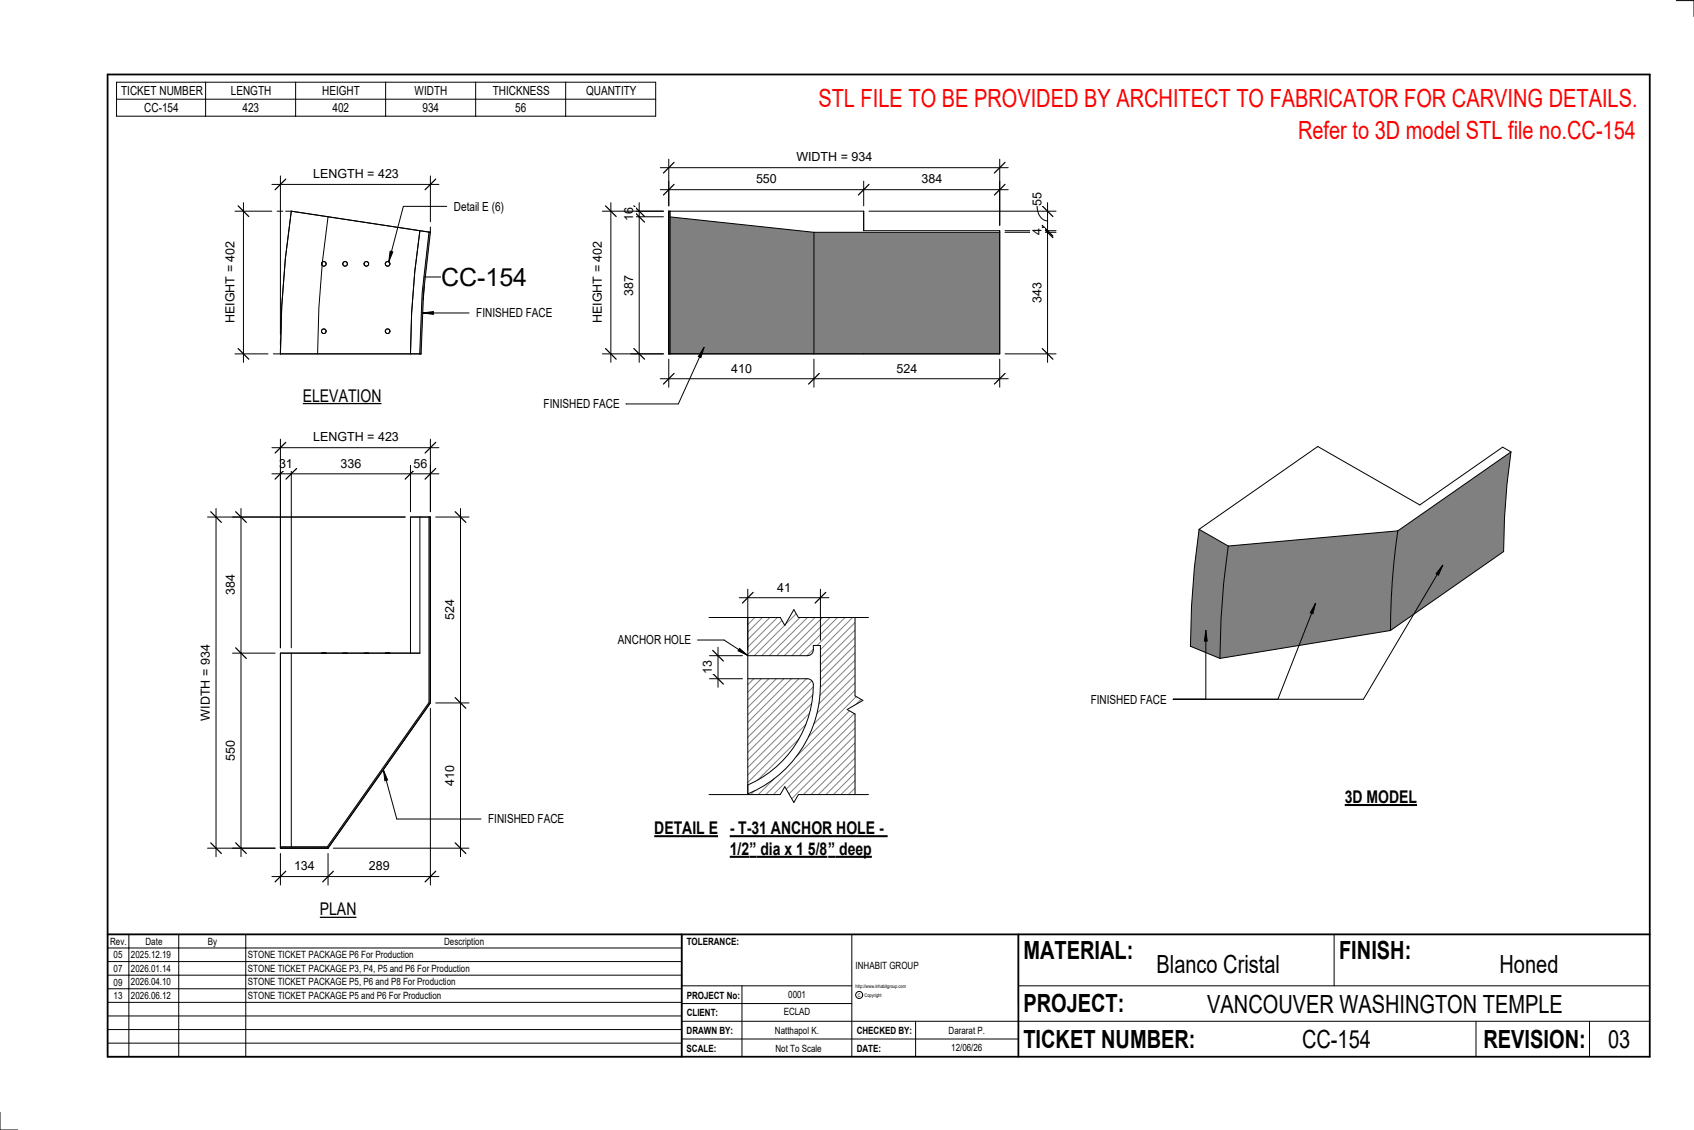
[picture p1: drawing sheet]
<svg xmlns="http://www.w3.org/2000/svg" width="914mm" height="610mm" viewBox="0 0 914 610" stroke-linecap="round" stroke-linejoin="round" font-family="sans-serif">
<g fill="#808080">
<path d="M663 295l92-9-3 27-1 27-92 15a424 424 0 0 1 4-60z"/>
<path d="M647 286l16 9-2 19-2 21v20l-16-6v-22l2-21z"/>
<path d="M755 286l61-42-3 17-1 18v19l-61 42 1-27z"/>
</g>
<path d="M816 244l-3 17-1 18v19l-61 42M816 244l-5-3-45 31-55-31-64 45M816 244l-61 42M647 286l-2 20-2 21v22M647 286l16 9M663 295l-2 19-2 21v20M755 286l-92 9M755 286l-3 27-1 27M643 349h.1M643 349l16 6M751 340l-92 15" fill="none" stroke="#000" stroke-width=".54"/>
<g fill="#808080">
<path d="M362 117l77 8v66h-77z"/>
<path d="M439 125h101v66h-101z"/>
</g>
<path d="M361 114h1v77h-1z" fill="#7c7c7c"/>
<path d="M361 117v74M361 114v77M361 114h105v10h74M362 117l77 8M362 114v77M439 125v66h-78M439 125h101M540 124v67M540 125v66M540 124v1M361 191h179" fill="none" stroke="#000" stroke-width=".54"/>
<path d="M232 125l-3 33-2 33 1-33z" fill="#7c7c7c"/>
<g fill="none" stroke="#000" stroke-width=".54">
<path d="M150 114h3M154 114h3M157 114l-3 25-2 26-1 26M157 114l75 11M227 124l-3 23-2 22v22M232 125l-3 33-2 33 1-33zM232 125l-55-8-3 24-2 25-1 25h56h-79M232 122v3M229 154l-1 8M151 183v3M151 188v3"/>
<circle cx="175" cy="142" r="1.2"/>
<circle cx="186" cy="142" r="1.2"/>
<circle cx="198" cy="142" r="1.2"/>
<circle cx="209" cy="142" r="1.2"/>
<circle cx="175" cy="179" r="1.2"/>
<circle cx="209" cy="179" r="1.2"/>
</g>
<path d="M232 279v100l-55 79h-26v-1h26l55-78z" fill="#7c7c7c"/>
<g fill="none" stroke="#000" stroke-width=".54">
<path d="M222 279h5v73M222 279v73h5M222 279h10M227 279h5M232 279v100l-55 78h-26M232 279v100M151 352h6v105M151 352v106M151 352h76M174 352h2M185 352h3M197 352h2"/>
<path d="M208 352h2M232 379l-55 79M151 458h6M151 458h26M171 458h6"/>
</g>
<path d="M404 328v26h33l2-2v-4h4a122 122 0 0 1-2 36 63 63 0 0 1-37 44v5h62v-105zM404 366v57a58 58 0 0 0 35-55l-2-1-1-1z" fill="#fff"/>
<g fill="none" stroke="#808080" stroke-width=".54">
<path d="M404 328v1M409 328l-5 5M413 328l-9 9M417 328l-13 13M421 328l-17 17M425 328l-21 21M429 328l-25 25M433 328l-26 26M437 328l-26 26M441 328l-26 26M445 328l-26 26M449 328l-26 26"/>
<path d="M453 328l-26 26M457 328l-26 26M461 328l-20 20M465 328l-22 22M466 332l-23 23M466 336l-23 23M466 340l-23 23M439 350l-3 4M466 344l-23 23M466 348l-23 23M466 352l-23 23M466 356l-24 24"/>
<path d="M466 360l-25 25M407 366l-3 3M411 366l-7 7M415 366l-11 12M419 366l-15 16M423 366l-19 20M427 366l-23 24M431 366l-27 28M435 366l-31 32M438 380l-34 34M438 367l-34 35M439 375l-35 35"/>
<path d="M439 371l-35 35M466 364l-27 27M466 368l-30 30M466 372l-36 36M466 376l-57 57M431 399l-22 22M435 391l-31 31M437 385l-33 33M466 380l-53 53M466 384l-49 49M466 388l-45 45M466 392l-41 41"/>
<path d="M466 397l-37 36M466 401l-33 32M466 405l-29 28M466 409l-25 24M466 413l-21 20M466 417l-17 16M407 427l-3 3M418 420l-13 13M466 421l-13 12M466 425l-8 8M466 429l-4 4M466 433h.1"/>
</g>
<path d="M361 194v15M439 194v15M540 194v15M356 204h188M404 328h62v105h-62zM404 354h33l2-2v-4h4a122 122 0 0 1-2 36 63 63 0 0 1-37 44M404 366h32l1 1 2 1a58 58 0 0 1-35 55" fill="none" stroke="#000" stroke-width=".54"/>
<path d="M364 201l-6 6M442 201l-6 6M543 201l-6 6" fill="none" stroke="#000" stroke-width=".67"/>
<g fill="#fff">
<path d="M395 195h11v7h-11z"/>
<path d="M484 195h11v7h-11z"/>
</g>
<path d="M340 114h18M340 117h18M345 109v86M340 191h18" fill="none" stroke="#000" stroke-width=".54"/>
<path d="M342 111l6 6M342 114l6 6M342 188l6 6" fill="none" stroke="#000" stroke-width=".67"/>
<g fill="#fff">
<path d="M336 148h7v11h-7z"/>
<path d="M336 112h7v7h-7z"/>
</g>
<path d="M325 114h33M330 109v86M325 191h33" fill="none" stroke="#000" stroke-width=".54"/>
<path d="M327 111l6 6M327 188l6 6" fill="none" stroke="#000" stroke-width=".67"/>
<path d="M319 130h7v44h-7z" fill="#fff"/>
<path d="M361 98v13M466 98v13M540 98v24M356 102h188" fill="none" stroke="#000" stroke-width=".54"/>
<path d="M364 99l-6 6M469 99l-6 6M543 99l-6 6" fill="none" stroke="#000" stroke-width=".67"/>
<g fill="#fff">
<path d="M408 93h11v8h-11z"/>
<path d="M497 93h11v8h-11z"/>
</g>
<path d="M469 114h101M560 111a7 7 0 0 0 5 8M565 109v86M543 124h27M543 125h27M543 191h27" fill="none" stroke="#000" stroke-width=".54"/>
<path d="M563 111l5 6M563 122l5 5M563 122l5 6M563 188l5 6" fill="none" stroke="#000" stroke-width=".67"/>
<g fill="#fff">
<path d="M556 153h8v11h-8z"/>
<path d="M556 123h8v4h-8z"/>
<path d="M556 104h8v7h-8z"/>
</g>
<path d="M356 90h188M361 86v25M540 86v36" fill="none" stroke="#000" stroke-width=".54"/>
<path d="M364 88l-6 5M543 88l-6 5" fill="none" stroke="#000" stroke-width=".67"/>
<path d="M430 81h41v8h-41z" fill="#fff"/>
<path d="M147 99h90M151 95v85M232 95v25" fill="none" stroke="#000" stroke-width=".54"/>
<path d="M154 97l-6 5M235 97l-6 5" fill="none" stroke="#000" stroke-width=".67"/>
<path d="M169 90h46v8h-46z" fill="#fff"/>
<path d="M127 114h20M131 109v86M127 191h18" fill="none" stroke="#000" stroke-width=".54"/>
<path d="M129 111l5 6M129 188l5 6" fill="none" stroke="#000" stroke-width=".67"/>
<path d="M121 130h7v44h-7z" fill="#fff"/>
<path d="M229 149h9" fill="none" stroke="#000" stroke-width=".54"/>
<path d="M238 142h47v15h-47z" fill="#fff"/>
<path d="M211 136h1l-2 5z" fill="#000"/>
<path d="M241 111h-23l-8 30M211 136h1l-2 5z" fill="none" stroke="#000" stroke-width=".54"/>
<path d="M245 108h27v7h-27z" fill="#fff"/>
<path d="M125 279h94M130 274v188M125 352h23M125 458h23" fill="none" stroke="#000" stroke-width=".54"/>
<path d="M127 276l6 6M127 349l6 6M127 455l6 5" fill="none" stroke="#000" stroke-width=".67"/>
<g fill="#fff">
<path d="M121 310h7v11h-7z"/>
<path d="M121 399h7v11h-7z"/>
</g>
<path d="M235 279h18M249 274v188M235 379h18M180 458h73" fill="none" stroke="#000" stroke-width=".54"/>
<path d="M246 276l5 6M246 376l5 6M246 455l5 5" fill="none" stroke="#000" stroke-width=".67"/>
<g fill="#fff">
<path d="M239 324h8v11h-8z"/>
<path d="M239 413h8v11h-8z"/>
</g>
<path d="M147 256h90M151 251v98M157 251v98M222 251v25M232 251v25" fill="none" stroke="#000" stroke-width=".54"/>
<path d="M154 253l-6 5M160 253l-6 5M224 253l-5 5M235 253l-6 5" fill="none" stroke="#000" stroke-width=".67"/>
<g fill="#fff">
<path d="M151 246h7v8h-7z"/>
<path d="M184 246h11v8h-11z"/>
<path d="M223 246h8v8h-8z"/>
</g>
<path d="M151 237v112M232 237v39M147 242h90" fill="none" stroke="#000" stroke-width=".54"/>
<path d="M154 239l-6 5M235 239l-6 5" fill="none" stroke="#000" stroke-width=".67"/>
<path d="M169 232h46v8h-46z" fill="#fff"/>
<path d="M232 382v95M147 473h90M151 460v17M177 460v17" fill="none" stroke="#000" stroke-width=".54"/>
<path d="M154 470l-6 6M180 470l-6 6M235 470l-6 6" fill="none" stroke="#000" stroke-width=".67"/>
<g fill="#fff">
<path d="M159 463h11v8h-11z"/>
<path d="M199 463h11v8h-11z"/>
</g>
<path d="M112 279h107M117 274v188M112 458h36" fill="none" stroke="#000" stroke-width=".54"/>
<path d="M114 276l5 6M114 455l5 5" fill="none" stroke="#000" stroke-width=".67"/>
<g fill="#fff">
<path d="M107 348h8v41h-8z"/>
<path d="M462 328h6v105h-6v-48l-5-2 9-5-4-3z"/>
</g>
<path d="M462 328v47l4 3-9 5 5 2v48M377 345h14l13 9M399 350l5 4-6-3z" fill="none" stroke="#000" stroke-width=".54"/>
<path d="M399 350l5 4-6-3z" fill="#000"/>
<g fill="#fff">
<path d="M334 342h39v7h-39z"/>
<path d="M353 441h35v11h-35z"/>
</g>
<path d="M353 451h35" fill="none" stroke="#000" stroke-width="1.1" stroke-linecap="butt"/>
<path d="M383 327h86v6h-38l-2-4-5 8-3-4h-38z" fill="#fff"/>
<path d="M383 333h38l3 4 5-8 2 4h38" fill="none" stroke="#000" stroke-width=".54"/>
<path d="M383 429h38l3-5 5 9 2-4h38v6h-86z" fill="#fff"/>
<path d="M383 429h38l3-5 5 9 2-4h38" fill="none" stroke="#000" stroke-width=".54"/>
<g fill="#fff">
<path d="M394 441h85v11h-85z"/>
<path d="M394 452h11v11h-11z"/>
<path d="M405 452h3v11h-3z"/>
<path d="M408 452h39v11h-39z"/>
<path d="M447 452h4v11h-4z"/>
<path d="M451 452h20v11h-20z"/>
</g>
<path d="M394 451h85M394 462h53M447 462h24" fill="none" stroke="#000" stroke-width="1.1" stroke-linecap="butt"/>
<path d="M383 354h18M388 349v22M383 366h18" fill="none" stroke="#000" stroke-width=".54"/>
<path d="M385 351l5 6M385 363l5 6" fill="none" stroke="#000" stroke-width=".67"/>
<path d="M378 356h8v8h-8z" fill="#fff"/>
<path d="M404 318v33M443 318v27M399 322h48" fill="none" stroke="#000" stroke-width=".54"/>
<path d="M407 320l-6 5M446 320l-6 5" fill="none" stroke="#000" stroke-width=".67"/>
<path d="M420 313h7v8h-7z" fill="#fff"/>
<g fill="none" stroke="#000" stroke-width=".54">
<path d="M905 0h9v9M460 504v66M720 504v28M891 504h-341v37M368 532h92M401 532v38M550 532h341M368 551h523M368 541h92M494 551v19M797 551v19M858 551v19"/>
<path d="M368 561h182M0 600v10h10"/>
<circle cx="464" cy="537" r="1.9"/>
</g>
<path d="M58 40h833v530h-833zM58 504h833M368 504v66M550 504v66" fill="none" stroke="#000" stroke-width=".96"/>
<g fill="#fff">
<path d="M652 534h192v15h-192z"/>
<path d="M513 562h17v6h-17z"/>
<path d="M425 533h10v6h-10z"/>
<path d="M423 543h15v6h-15z"/>
<path d="M418 553h24v6h-24z"/>
<path d="M624 513h68v15h-68z"/>
<path d="M809 513h33v15h-33z"/>
<path d="M512 553h20v6h-20z"/>
<path d="M703 553h37v15h-37z"/>
<path d="M442 45h443v16h-443z"/>
<path d="M868 553h12v15h-12z"/>
<path d="M61 512h5v6h-5z"/>
<path d="M61 520h5v6h-5z"/>
<path d="M61 527h5v6h-5z"/>
<path d="M61 534h5v6h-5z"/>
</g>
<path d="M58 504h310v66h-310zM58 519h310M58 511h310M70 504v66M96 504v66M133 504v66M58 533h310M58 526h310M58 555h310M58 548h310M58 541h310M58 563h310" fill="none" stroke="#000" stroke-width=".54"/>
<g fill="#fff">
<path d="M701 63h184v15h-184z"/>
<path d="M163 208h43v11h-43z"/>
</g>
<path d="M163 218h43" fill="none" stroke="#000" stroke-width=".69" stroke-linecap="butt"/>
<path d="M173 485h20v11h-20z" fill="#fff"/>
<path d="M173 495h19" fill="none" stroke="#000" stroke-width=".69" stroke-linecap="butt"/>
<path d="M726 424h39v12h-39z" fill="#fff"/>
<path d="M726 434h39" fill="none" stroke="#000" stroke-width="1.1" stroke-linecap="butt"/>
<path d="M63 44h291v19h-291zM63 54h291M111 44v19M160 44v19M208 44v19M257 44v19M305 44v19M228 169l6-1v2zM228 169h25" fill="none" stroke="#000" stroke-width=".54"/>
<path d="M228 169l6-1v2z" fill="#000"/>
<path d="M257 165h41v8h-41z" fill="#fff"/>
<path d="M380 187l-2 6-1-1zM380 187l-14 31h-28" fill="none" stroke="#000" stroke-width=".54"/>
<path d="M380 187l-2 6-1-1z" fill="#000"/>
<path d="M293 214h41v8h-41z" fill="#fff"/>
<path d="M207 415l2 6h-1z" fill="#000"/>
<path d="M207 415l2 6h-1zM207 415l7 27h46" fill="none" stroke="#000" stroke-width=".54"/>
<path d="M264 438h40v8h-40z" fill="#fff"/>
<path d="M779 305l-3 5h-1zM779 305l-43 72h-103M710 325l-1 6h-2zM710 325l-20 52M651 340l1 6h-2zM651 340v37" fill="none" stroke="#000" stroke-width=".54"/>
<path d="M779 305l-3 5h-1zM710 325l-1 6h-2zM651 340l1 6h-2z" fill="#000"/>
<path d="M589 374h40v7h-40z" fill="#fff"/>
<g font-size="13.5" fill="#f00">
<text x="442" y="58">STL FILE TO BE PROVIDED BY ARCHITECT TO FABRICATOR FOR CARVING DETAILS.</text>
<text x="701" y="75">Refer to 3D model STL file no.CC-154</text>
</g>
<g font-size="13.5">
<text x="238" y="154">CC-154</text>
<text x="552" y="517">MATERIAL:</text>
<text x="723" y="517">FINISH:</text>
<text x="624" y="525">Blanco Cristal</text>
<text x="809" y="525">Honed</text>
<text x="552" y="546">PROJECT:</text>
<text x="652" y="546">VANCOUVER WASHINGTON TEMPLE</text>
<text x="552" y="565">TICKET NUMBER:</text>
<text x="703" y="565">CC-154</text>
<text x="801" y="565">REVISION:</text>
<text x="868" y="565">03</text>
</g>
<g font-size="9.4">
<text x="163" y="217">ELEVATION</text>
<text x="726" y="433">3D MODEL</text>
<text x="353" y="450">DETAIL E</text>
<text x="394" y="450">- T-31 ANCHOR HOLE -</text>
<text x="394" y="461">1/2</text>
<text x="405" y="461">”</text>
<text x="410" y="461">dia x 1 5/8</text>
<text x="447" y="461">”</text>
<text x="453" y="461">deep</text>
<text x="173" y="494">PLAN</text>
</g>
<g font-size="6.7">
<text x="65" y="51">TICKET NUMBER</text>
<text x="125" y="51">LENGTH</text>
<text x="174" y="51">HEIGHT</text>
<text x="224" y="51">WIDTH</text>
<text x="266" y="51">THICKNESS</text>
<text x="316" y="51">QUANTITY</text>
<text x="78" y="60">CC-154</text>
<text x="131" y="60">423</text>
<text x="179" y="60">402</text>
<text x="228" y="60">934</text>
<text x="278" y="60">56</text>
<text x="430" y="87">WIDTH = 934</text>
<text x="169" y="96">LENGTH = 423</text>
<text x="408" y="99">550</text>
<text x="497" y="99">384</text>
<text x="245" y="114">Detail E (6)</text>
<text x="562" y="111" transform="rotate(-90 562 111)">55</text>
<text x="342" y="119" transform="rotate(-90 342 119)">16</text>
<text x="562" y="127" transform="rotate(-90 562 127)">4</text>
<text x="342" y="159" transform="rotate(-90 342 159)">387</text>
<text x="562" y="164" transform="rotate(-90 562 164)">343</text>
<text x="257" y="171">FINISHED FACE</text>
<text x="127" y="174" transform="rotate(-90 127 174)">HEIGHT = 402</text>
<text x="325" y="174" transform="rotate(-90 325 174)">HEIGHT = 402</text>
<text x="395" y="201">410</text>
<text x="484" y="201">524</text>
<text x="293" y="220">FINISHED FACE</text>
<text x="169" y="238">LENGTH = 423</text>
<text x="151" y="252">31</text>
<text x="184" y="252">336</text>
<text x="223" y="252">56</text>
<text x="127" y="321" transform="rotate(-90 127 321)">384</text>
<text x="420" y="319">41</text>
<text x="245" y="335" transform="rotate(-90 245 335)">524</text>
<text x="334" y="348">ANCHOR HOLE</text>
<text x="384" y="364" transform="rotate(-90 384 364)">13</text>
<text x="589" y="380">FINISHED FACE</text>
<text x="113" y="389" transform="rotate(-90 113 389)">WIDTH = 934</text>
<text x="127" y="410" transform="rotate(-90 127 410)">550</text>
<text x="245" y="424" transform="rotate(-90 245 424)">410</text>
<text x="264" y="444">FINISHED FACE</text>
<text x="159" y="470">134</text>
<text x="199" y="470">289</text>
</g>
<g font-size="5.4">
<text x="59" y="510">Rev.</text>
<text x="79" y="510">Date</text>
<text x="112" y="510">By</text>
<text x="240" y="510">Description</text>
<text x="371" y="510">TOLERANCE:</text>
<text x="61" y="517">05</text>
<text x="71" y="517">2025.12.19</text>
<text x="134" y="517">STONE TICKET PACKAGE P6 For Production</text>
<text x="61" y="525">07</text>
<text x="71" y="524">2026.01.14</text>
<text x="134" y="524">STONE TICKET PACKAGE P3, P4, P5 and P6 For Production</text>
<text x="462" y="523">INHABIT GROUP</text>
<text x="61" y="532">09</text>
<text x="71" y="532">2026.04.10</text>
<text x="134" y="532">STONE TICKET PACKAGE P5, P6 and P8 For Production</text>
<text x="61" y="539">13</text>
<text x="71" y="539">2026.06.12</text>
<text x="134" y="539">STONE TICKET PACKAGE P5 and P6 For Production</text>
<text x="371" y="539">PROJECT No:</text>
<text x="425" y="538">0001</text>
<text x="371" y="548">CLIENT:</text>
<text x="423" y="548">ECLAD</text>
<text x="371" y="558">DRAWN BY:</text>
<text x="418" y="558">Natthapol K.</text>
<text x="462" y="558">CHECKED BY:</text>
<text x="512" y="558">Dararat P.</text>
<text x="371" y="567">SCALE:</text>
<text x="419" y="567">Not To Scale</text>
<text x="462" y="567">DATE:</text>
<text x="513" y="567">12/06/26</text>
</g>
<g font-size="2.7">
<text x="462" y="533">http://www.inhabitgroup.com</text>
<text x="463" y="538">C</text>
<text x="467" y="538">Copyright</text>
</g>
</svg>
